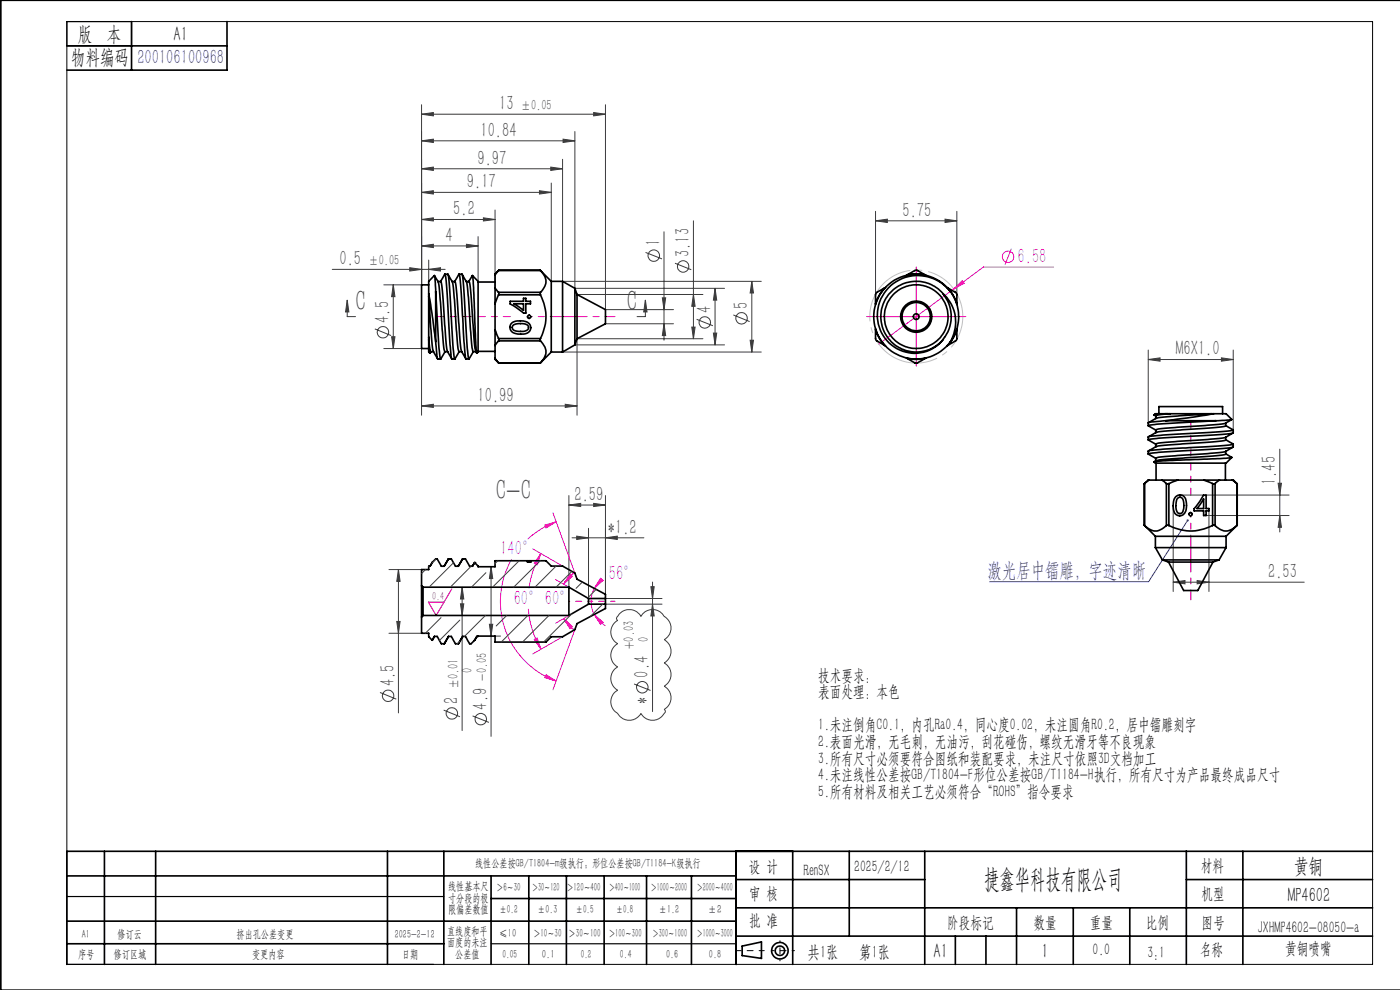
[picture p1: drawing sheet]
<svg xmlns="http://www.w3.org/2000/svg" width="297mm" height="210mm" viewBox="0 0 297 210" stroke-linecap="round" stroke-linejoin="round" font-family="sans-serif">
<g fill="none" stroke="#3c3c3c" stroke-width=".21">
<path d="M89.4 24.2l2.5-.3v.7zM89.4 35.8l2.5-.4v.8zM89.4 29.9l2.5-.4v.7zM89.4 22.2v38.2h-8M89.4 24.2h39M89.4 35.8h29.9M89.4 29.9h32.6M116.8 35.4l2.5 .4-2.5 .4zM116.9 38.8v20.9M119.3 33.8v25.9h42.2M119.5 29.5l2.5 .4-2.5 .3zM122 27.9v33.3h31.7"/>
<path d="M125.9 23.9l2.5 .3-2.5 .4zM128.4 22.2v43.5h14.5M70.5 57.1h23.9M86.9 56.8l2.5 .3-2.5 .4zM89.4 52.2l2.5-.4v.7zM89.4 52.2h12M89.4 46.6l2.5-.4v.7zM89.4 40.8l2.5-.3v.7zM89.4 46.6h15.6M89.4 40.8h27.5M90.9 57.1l2.6-.3v.7zM90.9 55.2v4.5"/>
<path d="M99 51.8l2.4 .4-2.4 .3zM101.4 50.2v9.5M102.6 46.2l2.4 .4-2.4 .3zM105 44.5v16.6M114.4 40.5l2.5 .3-2.5 .4zM136.9 53.5l3.5 1.4M140.9 49.2v23M143.2 55.8l3.4 1.4M147.1 46.8v25.1M159.5 59.7l.3 2.5h-.7zM159.5 59.7v15M185.7 46.8l2.5-.3v.7z"/>
<path d="M185.7 44.8v17.7M185.7 46.8h17.3M200.5 46.5l2.5 .3-2.5 .4zM203 44.8v17.7M73.7 63.7l.3 2.5h-.7zM73.7 63.7v3.5h1.7M79.5 69.8l3.5 1.4M81.4 73.9h8v14.2M83.1 71.4h.7l-.4 2.5zM83.4 60.4l.4 2.5h-.7zM83.4 60.4v13.5M119.3 74.7h42.2"/>
<path d="M122 73.2h31.7M122.4 62.5h26.7M128.4 68.7h14.5M136.9 63.7l.4 2.5h-.7zM136.9 63.7v3.5h-1.8M140.5 63.2h.7l-.3 2.5zM140.9 68.7l.3 2.5h-.7zM146.8 69.4h.7l-.4 2.5zM147.1 62.5l.4 2.5h-.7zM147.8 67.7l3.4 1.4M149.1 71.9h-26.7v16.2M151.3 70.7h.7l-.3 2.5z"/>
<path d="M151.7 61.2l.3 2.5h-.7zM151.7 61.2v12M155.6 66.8l3.4 1.4M159.1 72.2h.7l-.3 2.5zM243.6 76.3l2.5-.4v.7zM243.6 74.3v15.4M243.6 76.3h18M259.1 75.9l2.5 .4-2.5 .3zM261.6 74.3v16.9M89.4 86.1l2.5-.3v.6zM89.4 86.1h33M119.9 85.8l2.5 .3-2.5 .3z"/>
<path d="M271.5 95.3v17.5M120.7 107.1l2.5-.3v.6zM120.7 105.1v19.5M120.7 107.1h7.7M121.4 114.1h15.2M122.3 113.7l2.5 .4-2.5 .3zM124.8 112.1v14.9M125.9 106.8l2.5 .3-2.5 .3zM128.4 114.1l2.6-.4v.7zM128.4 105.1v23.1h12M248.9 107.3v18.2M250.4 105h23.1"/>
<path d="M255.9 109.4h17.6M256.5 108.4v17.1M271.1 102.5h.8l-.4 2.5zM271.5 109.4l.4 2.5h-.8zM82.5 134.3h6.9M82.5 120.8h6.9M84.2 131.8h.7l-.4 2.5zM84.5 120.8l.4 2.5h-.7zM84.5 120.8v30.4M97.7 128.1h.7l-.4 2.5zM98 124.6l.4 2.5h-.7zM98 124.6v30.4"/>
<path d="M103.8 132.4h.7l-.3 2.5zM104.2 120.2l.3 2.5h-.7zM104.2 120.2v36M105 134.9h1.2M128.4 127h12M131.4 130.2a2.82 2.82 0 0 1 4.6 .6 2.83 2.83 0 0 1 4.9 0 2.8 2.8 0 0 1 0 4.9 2.83 2.83 0 0 1 0 4.9 2.83 2.83 0 0 1 0 4.9 2.83 2.83 0 0 1 0 5 .61 .61 0 0 1-.1 1 2.82 2.82 0 0 1-4.8-.2 2.92 2.92 0 0 1-5.2-.1 2.8 2.8 0 0 1 .2-4.8 2.83 2.83 0 0 1 0-4.9 2.8 2.8 0 0 1 0-4.9 2.83 2.83 0 0 1 0-5v-.1a.65 .65 0 0 1 .2-.9zM138.1 124.5h.7l-.4 2.5zM138.4 128.2l.4 2.5h-.7zM138.4 123.5v27.4M248.9 123.5l2.5-.4v.8zM248.9 123.5h27.8M254 123.1l2.5 .4-2.5 .4z"/>
<path d="M80.6 146.9l3.5 1.4M94.1 150.6l3.5 1.4M100.3 151.9l3.4 1.3M134.5 145.1l3.5 1.4"/>
<circle cx="138.7" cy="54.2" r="1.2"/>
<circle cx="144.9" cy="56.5" r="1.22"/>
<circle cx="81.2" cy="70.5" r="1.21"/>
<circle cx="149.5" cy="68.4" r="1.2"/>
<circle cx="157.3" cy="67.5" r="1.2"/>
<circle cx="82.3" cy="147.6" r="1.21"/>
<circle cx="95.9" cy="151.3" r="1.2"/>
<circle cx="102" cy="152.6" r="1.22"/>
<circle cx="136.3" cy="145.8" r="1.21"/>
</g>
<g fill="none" stroke="#f0f" stroke-width=".21">
<path d="M214.6 52.7l-1.4 3.5M223.5 56.6h-14.9l-22.2 16.4M202.3 61.3l1.8-1.8 .4 .6zM108.5 118.7a18 18 0 0 0 9.5 25.8M113 116.4l6.3 3.7M114.8 117.4l-.9 2.4-.6-.3zM114.8 117.4a19.3 19.3 0 0 0-2.6 7.4M115.6 111.4l2.4-.7-2.1 1.3zM117.3 108.8l4.7 12.8M118 110.7a17.4 17.4 0 0 0-6.1 3.7M112.1 129.1a19.7 19.7 0 0 0 2.7 8.6M113.3 135.6l.6-.3 .9 2.4z"/>
<path d="M117.9 122.9l2.8 1.7M119.3 135.1l-6.3 3.6M119.6 131.2l1.8 1.7-.5 .4zM119.6 131.2a6.5 6.5 0 0 0 2.4 2.5M120.7 130.6l-2.8 1.6M120.9 121.8l.5 .4-1.8 1.7zM122 121.5a7 7 0 0 0-2.4 2.4M122 133.6l-4.7 12.7M126.1 130.3l1.9 1.7-.6 .5zM126.1 124.8a5.8 5.8 0 0 0 0 5.5M126.1 130.3l.2 .3a5.9 5.9 0 0 0 2.1 2.1M127.4 122.7l.6 .4-1.9 1.7z"/>
<path d="M127.6 123l-1.1 1.1-.4 .7M115.9 143.1l2.1 1.4-2.4-.8z"/>
<circle cx="213.9" cy="54.5" r="1.21"/>
</g>
<g fill="none" stroke="#000" stroke-width=".35">
<path d="M14.2 9.7h34M27.9 4.6v10.3M48.2 4.6v10.3h-34M297.1 .1h-296.9v209.9h296.9M14.2 195.4h142M14.2 185.8h142M22.2 180.6v24M33 180.6v24M82.2 180.6v24M94.2 180.6v24M104.2 185.8v18.8M104.2 190.6h52"/>
<path d="M112.2 185.8v18.8M120.2 185.8v18.8M128.2 185.8v18.8M137.2 185.8v18.8M146.7 185.8v18.8M156.2 180.6v24M156.2 186.6h40M156.2 198.6h135M156.2 192.6h135M168.2 180.6v24M180.2 180.6v18M196.2 180.6v24"/>
<path d="M202.7 198.6v6M209.2 198.6v6M215.7 192.6v12M227.7 192.6v12M239.7 192.6v12M251.7 186.6h39.5M251.7 180.6v24M263.7 180.6v24M291.2 180.6h-277v24M14.2 200.2h80M157.4 200.7l4.1-.9v3.5l-4.1-.6z"/>
<circle cx="165.5" cy="201.7" r="1.74"/>
<circle cx="165.5" cy="201.7" r="1"/>
</g>
<path d="M203.8 64.3a9.9 9.9 0 0 0-16.4-4.1 9.9 9.9 0 0 0 4.2 16.4 9.9 9.9 0 0 0 12.4-11.5l-.2-.8" fill="none" stroke="#c0c0c0" stroke-width=".21" stroke-dasharray="15.2 1.3 1.3 1.3" stroke-dashoffset="5.2" stroke-linecap="butt"/>
<path d="M194.4 59.7v-3M119.4 67.2h-2.4M119.4 67.2h2.6M122 67.2h.4M186.9 67.2h-3M194.4 74.7v3M201.9 67.2h3M252.6 116.1v-2.4M252.6 116.1v2.6M252.6 118.7v.5" fill="none" stroke="#f00" stroke-width=".21" stroke-dasharray="15.2 1.3 1.3 1.3"/>
<path d="M100 67.2h-7.5M252.6 96.7v-7.5" fill="none" stroke="#f00" stroke-width=".21" stroke-dasharray="15.2 1.3 1.3 1.3" stroke-dashoffset="13.4"/>
<path d="M122.4 67.2h8.1M252.6 119.2v8" fill="none" stroke="#f00" stroke-width=".21" stroke-dasharray="15.2 1.3 1.3 1.3" stroke-dashoffset="13.1"/>
<path d="M108.3 67.2h-6.8M252.6 105v-6.8" fill="none" stroke="#f00" stroke-width=".21" stroke-dasharray="15.2 1.3 1.3 1.3" stroke-dashoffset="13.7"/>
<path d="M112.7 67.2h4.3M252.6 109.5v4.2" fill="none" stroke="#f00" stroke-width=".21" stroke-dasharray="15.2 1.3 1.3 1.3" stroke-dashoffset="15"/>
<path d="M120.7 127.6h4.2" fill="none" stroke="#f00" stroke-width=".21" stroke-dasharray="15.2 1.3 1.3 1.3" stroke-dashoffset="15.1"/>
<path d="M130.5 127.6h-5.6" fill="none" stroke="#f00" stroke-width=".21" stroke-dasharray="15.2 1.3 1.3 1.3" stroke-dashoffset="14.3"/>
<path d="M194.4 59.7v15M186.9 67.2h15M95.8 124.9l-3.3 5.7-1.6-2.9h3.3" fill="none" stroke="#f00" stroke-width=".21"/>
<path d="M252 110.4l-8.3 13h-33.7" fill="none" stroke="#00f" stroke-width=".21"/>
<path d="M162.1 201.7h-6" fill="none" stroke="#000" stroke-width=".21" stroke-dasharray="15.2 1.3 1.3 1.3" stroke-dashoffset="14.1"/>
<path d="M168.5 201.7h-4.8" fill="none" stroke="#000" stroke-width=".21" stroke-dasharray="15.2 1.3 1.3 1.3" stroke-dashoffset="14.7"/>
<path d="M165.5 199.6v4.2" fill="none" stroke="#000" stroke-width=".21" stroke-dasharray="15.2 1.3 1.3 1.3" stroke-dashoffset="15"/>
<path d="M14.2 4.6h13.7v5.1h-13.7zM14.2 190.2h80M14.2 204.6h77.8M104.2 200.2h52" fill="none" stroke="#000" stroke-width=".25"/>
<path d="M14.2 4.6h277v200h-277z" fill="none" stroke="#000" stroke-width=".21"/>
<path d="M136.9 63.7l.4 2.5h-.7zM73.7 63.7l.3 2.5h-.7z" fill="#3c3c3c"/>
<path d="M251.8 110.2h.3l-.1 .2 .1-.2a.24 .24 0 0 1 0 .3 .24 .24 0 0 1-.3 0 .24 .24 0 0 1 0-.3z" fill="#00f"/>
<path d="M202.3 61.3l1.8-1.8 .4 .6z" fill="#f0f"/>
<g fill="#3c3c3c">
<path d="M248.9 123.5l2.5-.4v.8zM254 123.1l2.5 .4-2.5 .4zM243.6 76.3l2.5-.4v.7zM259.1 75.9l2.5 .4-2.5 .3z"/>
<path d="M120.7 107.1l2.5-.3v.6zM125.9 106.8l2.5 .3-2.5 .3z"/>
<path d="M185.7 46.8l2.5-.3v.7zM200.5 46.5l2.5 .3-2.5 .4z"/>
<path d="M89.4 46.6l2.5-.4v.7zM102.6 46.2l2.4 .4-2.4 .3z"/>
<path d="M89.4 24.2l2.5-.3v.7zM125.9 23.9l2.5 .3-2.5 .4zM89.4 40.8l2.5-.3v.7zM114.4 40.5l2.5 .3-2.5 .4zM89.4 35.8l2.5-.4v.8zM116.8 35.4l2.5 .4-2.5 .4zM89.4 29.9l2.5-.4v.7zM119.5 29.5l2.5 .4-2.5 .3z"/>
<path d="M89.4 86.1l2.5-.3v.6zM119.9 85.8l2.5 .3-2.5 .3z"/>
<path d="M90.9 57.1l2.6-.3v.7zM86.9 56.8l2.5 .3-2.5 .4zM99 51.8l2.4 .4-2.4 .3zM89.4 52.2l2.5-.4v.7z"/>
<path d="M138.4 128.2l.4 2.5h-.7zM138.1 124.5h.7l-.4 2.5zM97.7 128.1h.7l-.4 2.5zM98 124.6l.4 2.5h-.7zM84.2 131.8h.7l-.4 2.5zM84.5 120.8l.4 2.5h-.7z"/>
<path d="M151.3 70.7h.7l-.3 2.5zM151.7 61.2l.3 2.5h-.7zM159.1 72.2h.7l-.3 2.5zM159.5 59.7l.3 2.5h-.7zM146.8 69.4h.7l-.4 2.5zM147.1 62.5l.4 2.5h-.7zM140.9 68.7l.3 2.5h-.7zM140.5 63.2h.7l-.3 2.5zM83.1 71.4h.7l-.4 2.5zM83.4 60.4l.4 2.5h-.7z"/>
<path d="M104.2 120.2l.3 2.5h-.7zM103.8 132.4h.7l-.3 2.5zM271.1 102.5h.8l-.4 2.5zM271.5 109.4l.4 2.5h-.8z"/>
<path d="M122.3 113.7l2.5 .4-2.5 .3zM128.4 114.1l2.6-.4v.7z"/>
</g>
<path d="M120.9 121.8l.5 .4-1.8 1.7zM119.6 131.2l1.8 1.7-.5 .4zM127.4 122.7l.6 .4-1.9 1.7zM126.1 130.3l1.9 1.7-.6 .5zM115.6 111.4l2.4-.7-2.1 1.3zM115.9 143.1l2.1 1.4-2.4-.8zM114.8 117.4l-.9 2.4-.6-.3zM113.3 135.6l.6-.3 .9 2.4z" fill="#f0f"/>
<g fill="none" stroke="#000" stroke-width=".35">
<path d="M92.2 58.5l.7 1.1a58.4 58.4 0 0 1 .9 9.7 18.3 18.3 0 0 0 .6 5.3M92.9 59.7l.7 .1 .1 .8 1.1 13.5 1 2M93.5 59.7l.8-1.5a.93 .93 0 0 1 .3 1.1l1.1 16.1 .1 .8h.7M94.4 58.2h.6l.2 .7 .9 14.6 .3 2.7 1-1.6M95 58.2l.8 1.4a58.4 58.4 0 0 1 1 9.7 18.3 18.3 0 0 0 .6 5.3M95.9 59.7h.6M96.4 59.7l.9-1.5a.93 .93 0 0 1 .3 1.1l1.1 16.4 .2 .5h.6M96.5 59.7l.4 2.3 .9 12.1 1 2M97.4 58.2h.6l.2 .7 .9 14.6 .3 2.7 1-1.6M98 58.2l.8 1.4a58.7 58.7 0 0 1 1 10.3l.4 3.9 .2 .8M98.9 59.7l.7 .1 .1 .6 .7 9.1a14.6 14.6 0 0 0 .7 5.4M100.2 58.4l1.2 1.3v15l-.2 .2-.3-1.9-.4-12-.3-2.6-.8 1.3"/>
<path d="M101.4 59.8h3.6M105 58.3v2.8M105.8 57.4l-.8 .9M105.8 57.4h8.9M105.8 57.3l-.8 .8v.2M105.8 57.3h8.8M105.8 57.3v.1M114.6 57.3l.1 .1M114.6 57.3l2.3 2.4M114.7 57.4a2.87 2.87 0 0 1 0 4.6M116.9 59.7v15M116.9 59.7h2.4"/>
<path d="M119.3 59.7v15M119.3 59.7l2.7 1.5M192.4 58.3l2-.2 1.9 .2M192.4 58.3l.9-.5a1.19 1.19 0 0 1 1.8-.2l1.2 .7M192.4 58.3l-.1 .1M196.3 58.3l.2 .1M90.9 62.8l.9 11 .1 .8 1 1.5M90.9 62.3l1.5 10.2M90.9 72l.3 3 .2-.4M90.9 71.5l.3 2.6 .2 .5M90.9 72v2.7l.3 .2M90.9 62.8v8.7"/>
<path d="M90.9 60.4h-1.5v13.5h1.5M90.9 62.3v.5M90.9 71.5v.5M91.4 74.6h.6M92.4 61.9l.7 11.6 .4 2.7 .9-1.6M92.4 72.5l.4 3.5 .1 .2h.6M92.4 61.9v10.6M92.4 61.9l-.3-3.5-1.2 1.3v2.6M94.4 74.6h.6M97.4 74.6h.6M100.4 74.6h.6M101.4 74.5h3.6"/>
<path d="M105 69.9l.8 1.9M105 61.1v3.3M105 61.1l.8 .9M105 69.9v3.4M105 76l.8 1M105 76v.2l.8 .8M105 64.4v5.5M105 73.3v2.7M105.8 62.5l-.8 1.9M105.8 71.8v.5M105.8 62v.5M105.8 72.3l-.8 1"/>
<path d="M105.8 77h.1M105.8 62.5h8.9M105.8 71.8h8.9M105.8 72.3h8.9M105.8 62h8.9M105.8 77h8.9M105.8 77h8.8M108.2 63.9h2.9v-.6h.4v.6h1v.5h-1v2h-.4l-2.9-1.9zM108.5 68.5a3.3 3.3 0 0 1 3.9 .3 1.41 1.41 0 0 1-.1 1.6 1.41 1.41 0 0 1-1.5 .5 2.22 2.22 0 0 1-2.6-1.2v-.5zM108.8 69.1a3.1 3.1 0 0 1 3.2 0 .89 .89 0 0 1-1 1.2 2.19 2.19 0 0 1-2.3-.6zM109 64.4h2.1v1.4zM114.7 62.5a9.8 9.8 0 0 1 0 9.3"/>
<path d="M114.7 71.8v.5M114.7 77h-.1M114.7 72.3a2.87 2.87 0 0 1 .9 3.4l-.9 1.3M114.7 62v.5M116.9 74.7l-2.3 2.3M116.9 74.7h2.4M122 61.2v12M122 73.2l-2.7 1.5M122 61.2l.4 1.3M122.4 62.5v9.4M122.4 62.5l6 3.2v3l-6 3.2M122.4 71.9l-.4 1.3"/>
<path d="M185.7 69.9l.8 1.8 1.1 1.6M185.7 69.9v1.5a.93 .93 0 0 0 .7 1.2l1.2 .7M185.7 64.4v.2M185.7 69.7v.2M187.1 61.8v.1M187.6 61.1l-1.1 1.5-.8 1.8M187.6 61.1l-1.7 1.1a2.38 2.38 0 0 0-.2 1.8v.4M187.6 73.3l.3 .1M187.9 61l-.3 .1M192.3 75.9l.1 .1M192.4 76l1.6 .2 2.3-.2M192.4 76l1.9 1h.4l1.6-1"/>
<path d="M196.5 75.9l-.2 .1M200.1 62.3a7.5 7.5 0 0 0-10.9-.6 7.5 7.5 0 0 0 0 10.9 7.5 7.5 0 0 0 10.9-.6M200.1 62.3a8.1 8.1 0 0 1 1.5 10.2M200.1 62.3a7.7 7.7 0 0 1 0 9.7M200.9 61l.2 .1M201.1 61.1l1.1 1.5 .8 1.8M201.1 61.1l1.8 1.1 .1 2.2M201.1 73.3l-.2 .1M201.6 61.9a8.9 8.9 0 0 1 0 10.6M201.6 61.9a8.5 8.5 0 0 0-11.6-2.1 8.5 8.5 0 0 0-2.6 11.5 7.8 7.8 0 0 0 12.7 .7M201.6 61.9a9 9 0 0 0-13.3-1.4 9 9 0 0 0 0 13.4 9 9 0 0 0 13.3-1.4M203 69.9l-.8 1.8-1.1 1.6"/>
<path d="M203 69.9v.5a2.44 2.44 0 0 1-.2 1.8l-1.7 1.1M203 64.4v.2M203 69.7v.2M243.6 96.3l2.2-.4 13.2-.7 2.6-.4-1.4 .9a44.1 44.1 0 0 1-8.6 .8l-1.2 .1a18.3 18.3 0 0 0-5.2 .6zM245.2 91.2v.6M245.2 94.2v.6M245.2 97.2v.6M245.2 88.2v.6M245.3 98.2v3.6M245.9 87.8v-1.6h13.5v1.6M247.3 89.2l-3.5 .4-.2 .1v.6M247.3 89.2h10.6"/>
<path d="M247.8 87.8l-3 .2 .4 .2M247.8 87.8h-2.7l-.3 .2M247.8 87.8h.4M248.2 87.8l-2.5 .2-.5 .2M248.2 87.8h8.8M257 87.8l-10.4 .7a5 5 0 0 0-3 1.2M257 87.8h.5M257.5 87.8l-10.2 1.4M257.5 87.8h2.6l1.2 1.2-3.4 .2M257.9 89.2l-8.1 .5a27.2 27.2 0 0 0-6.2 .6l1.6 .9M260 98.2v3.6M260 93.3l1.6 .8a.93 .93 0 0 1-1.1 .3l-16.4 1.1-.5 .2v.6"/>
<path d="M260 96.3l1.3 .7-2.5 .3-12 .4-2 .3 .3 .2h15l1.2-1.2M260 89.7v.6a60 60 0 0 1-9.7 .9l-3.7 .3a5 5 0 0 0-3 1.2M260 93.3a60 60 0 0 1-9.7 .9l-3.7 .3a5 5 0 0 0-3 1.2M260 90.3l1.6 .8a.93 .93 0 0 1-1.1 .3l-16.1 1.1-.8 .2v.6M260 92.7v.6M260 95.7v.6a60 60 0 0 1-9.7 .9l-4.4 .4-1 .4M261.3 89l-1.4 .8-.5 .1-9 .7a18.3 18.3 0 0 0-5.2 .6M261.5 91.9l-1.3 .8a44.1 44.1 0 0 1-8.6 .8l-1.2 .1a18.3 18.3 0 0 0-5.2 .6M261.6 91.8l-2.6 .4-13.2 .7-2.2 .4 1.6 .9M261.6 91.2v.6M261.6 94.2v.6M91.7 119.3l-.5 .8"/>
<path d="M91.7 119.3l.7-.7h.3l.9 1.5h.6M95.1 118.6l-.9 1.5M95.1 118.6h.6l.7 1.1a.7 .7 0 0 0 .8 .4M95.1 118.6h.1M98.1 118.6l-.9 1.5M98.1 118.6h.6l.9 1.5h.6M98.1 118.6h.1M100.7 119.3l-.5 .8M100.7 119.3h.1M111.9 118.9h.4M111.9 118.9h-6.9v1.3h-3.6l-.7-.9M111.9 118.9v.3h.7v-.3"/>
<path d="M112.3 118.9h.3M112.3 118.9v.3M112.6 118.9h3.2l1.1 1.2h2.4l2.7 1.5 .4 1.3 6 3.2v.9M242.7 111.4l.1 .1M242.7 111.4l2.4 2.4M242.7 102.6v8.8M242.8 111.5a2.86 2.86 0 0 0 4.6 0M242.8 102.6h-.1M242.8 102.6v8.9M243.7 101.8l-.9 .8M243.7 101.8h-.1l-.9 .8M243.7 101.8h2.8"/>
<path d="M245.1 113.8h15M245.1 116.2h15M245.1 116.2l1.5 2.6M245.1 113.8v2.4M246.5 101.8h3.3M246.5 101.8l.9 .8M246.6 118.8h12M246.6 118.8l1.3 .4M247.4 102.6h.6M247.4 111.5h.6M247.4 102.6v8.9M247.9 119.2h9.4"/>
<path d="M247.9 119.2l3.2 6.1h3l3.2-6.1M248 111.5a9.8 9.8 0 0 0 9.2 0M248 102.6v8.9M249.4 105.4a1.35 1.35 0 0 1 1.6-.2 1.35 1.35 0 0 1 .7 1.4 2.23 2.23 0 0 1-1.2 2.8 1.49 1.49 0 0 1-1.6-1.8 3.2 3.2 0 0 1 .5-2.2zM249.8 101.8l-1.8 .8M249.8 105.7a.8 .8 0 0 1 1-.1 .8 .8 0 0 1 .3 .9 2.17 2.17 0 0 1-.6 2.4 1.1 1.1 0 0 1-1.1-1.4l.2-1.5zM249.8 101.8h5.6M255.3 105h.6v2.9h.6v.5h-.6v1h-.6v-1h-2v-.5zM255.3 105.9v2h-1.4zM255.4 101.8l1.8 .8M255.4 101.8h3.3M257.2 102.6h.6"/>
<path d="M257.2 111.5h.6M257.2 102.6v8.9M257.8 111.5a2.86 2.86 0 0 0 4.6 0M257.8 102.6v8.9M258.6 118.8l-1.3 .4M258.7 101.8l-.9 .8M258.7 101.8h2.7M260.1 116.2l-1.5 2.6M260.1 113.8v2.4M261.4 101.8l1 .8v8.9M261.4 101.8h.3l.8 .8v8.8M262.5 111.4l-.1 .1"/>
<path d="M262.5 111.4l-2.4 2.4M89.4 124.3v6.6M89.4 130.9v3.4h1.5v.8l.8 .7M89.4 124.3l.3 .3M89.7 124.6v6M89.7 124.6h31M89.7 130.6l-.3 .3M89.7 130.6h31M91.2 120.1h-.3v.7h-1.5v3.5M91.7 135.8h.1M91.7 135.8l.4-.8h.6l.9 1.6h.6M92.2 135l-.5 .8"/>
<path d="M94.2 136.6l.9-1.6h.6l.9 1.6h.6M95.2 135l-1 1.6M98.1 135h.6l.9 1.6h.3l.7-.8M98.1 135l-.9 1.6M98.2 135l-1 1.6M101.2 135l-.6 .8M120.7 124.6v6M120.7 124.6l4.1 2.4M124.8 127v1.2M124.8 127h3.6M124.8 128.2l-4.1 2.4M124.8 128.2h3.6"/>
<path d="M128.4 128.2v.9l-6 3.2-.4 1.3-2.7 1.5h-2.4l-1.1 1.1h-10.8v-1.3h-3.6l-.3 .1-.5 .8M128.4 127v1.2"/>
<circle cx="112.2" cy="67.2" r=".34"/>
<circle cx="194.4" cy="67.2" r=".6"/>
<circle cx="194.4" cy="67.2" r="6.7"/>
<circle cx="194.4" cy="67.2" r="3"/>
<circle cx="194.4" cy="67.2" r="3.3"/>
<circle cx="252.6" cy="109.1" r=".35"/>
</g>
<g fill="none" stroke="#3c3c3c" stroke-width=".21">
<path d="M92.5 118.6l-.9 .9M96.2 119.4l-5 5M100.7 119.4h-.1M105.6 118.9l-.6 .6M110.1 118.9l-5.4 5.5M114.6 118.9l-5.6 5.7M90.3 120.8l-.9 .9M91 120.1l-.1 .1M93.6 131l-3.4 3.3M97.5 136l-.5 .6M97.5 131.5l-4.3 4.3M99.9 120.1l-4.2 4.3"/>
<path d="M103 130.6l-4.5 4.4M103.1 121.5l-3.1 3.1M107.5 130.6l-2.2 2.2M112 130.6l-5.7 5.6M116.5 130.6l-5.7 5.6M118 120.1l-4.5 4.5M121.3 121.2l-3.3 3.4M121.3 130.2l-6 6M123.5 123.5l-1.3 1.3M126.5 125l-1.8 1.9M127.8 128.2l-2.6 2.6"/>
</g>
<g font-size="6.3" fill="#3c3c3c">
<text x="75.4" y="66">C</text>
<text x="133" y="66">C</text>
<text x="105.2" y="106">C-C</text>
</g>
<text font-size="5.6" x="208.8" y="188.3">捷鑫华科技有限公司</text>
<g font-size="4.4">
<text x="16.5" y="8.6">版 本</text>
<text x="36.8" y="8.6">A1</text>
<text x="15.1" y="13.7">物料编码</text>
<text x="274.5" y="185.2">黄铜</text>
<text x="273.2" y="191.3">MP4602</text>
<text x="198" y="203.2">A1</text>
<text x="221" y="203.2">1</text>
</g>
<g font-size="4.4" fill="#00f">
<text x="29.1" y="13.7">200106100968</text>
<text x="209.5" y="122.5">激光居中镭雕，字迹清晰</text>
</g>
<g font-size="4.4" fill="#3c3c3c">
<text x="105.9" y="23.3">13</text>
<text x="101.9" y="29">10.84</text>
<text x="101.3" y="34.9">9.97</text>
<text x="99.1" y="39.9">9.17</text>
<text x="96.2" y="45.7">5.2</text>
<text x="191.5" y="46">5.75</text>
<text x="94.5" y="51.3">4</text>
<text x="140" y="52.2" transform="rotate(-90 140 52.2)">1</text>
<text x="72" y="56.3">0.5</text>
<text x="146.2" y="54.5" transform="rotate(-90 146.2 54.5)">3.13</text>
<text x="158.6" y="65.5" transform="rotate(-90 158.6 65.5)">5</text>
<text x="82.6" y="68.5" transform="rotate(-90 82.6 68.5)">4.5</text>
<text x="150.8" y="66.4" transform="rotate(-90 150.8 66.4)">4</text>
<text x="249.5" y="75.4">M6X1.0</text>
<text x="101.3" y="85.2">10.99</text>
<text x="121.9" y="106.2">2.59</text>
<text x="270.6" y="102.9" transform="rotate(-90 270.6 102.9)">1.45</text>
<text x="129" y="113.2">*1.2</text>
<text x="269" y="122.6">2.53</text>
<text x="137.6" y="143.8" transform="rotate(-90 137.6 143.8)">0.4</text>
<text x="83.7" y="145.6" transform="rotate(-90 83.7 145.6)">4.5</text>
<text x="97.2" y="149.3" transform="rotate(-90 97.2 149.3)">2</text>
<text x="137.6" y="149.4" transform="rotate(-90 137.6 149.4)">*</text>
<text x="103.3" y="150.5" transform="rotate(-90 103.3 150.5)">4.9</text>
</g>
<g font-size="4.4" fill="#f0f">
<text x="215.9" y="55.8">6.58</text>
<text x="106.1" y="117.8">140°</text>
<text x="129.2" y="123">56°</text>
<text x="109" y="128.3">60°60°</text>
</g>
<g font-size="3.8">
<text x="171.3" y="203.2">共1张</text>
<text x="182.3" y="203.2">第1张</text>
</g>
<g font-size="3.5">
<text x="173.6" y="144.4">技术要求:</text>
<text x="173.6" y="147.9">表面处理：本色</text>
<text x="173.6" y="154.9">1.未注倒角C0.1，内孔Ra0.4，同心度0.02，未注圆角R0.2，居中镭雕刻字</text>
<text x="173.6" y="158.5">2.表面光滑，无毛刺，无油污，刮花碰伤，螺纹无滑牙等不良现象</text>
<text x="173.6" y="162">3.所有尺寸必须要符合图纸和装配要求，未注尺寸依照3D文档加工</text>
<text x="173.6" y="165.5">4.未注线性公差按GB/T1804-F形位公差按GB/T1184-H执行，所有尺寸为产品最终成品尺寸</text>
<text x="173.6" y="169.1">5.所有材料及相关工艺必须符合“ROHS”指令要求</text>
<text x="158.9" y="184.9">设 计</text>
<text x="170.5" y="185.9">RenSX</text>
<text x="181.2" y="184.9">2025/2/12</text>
<text x="254.7" y="184.7">材料</text>
<text x="158.9" y="190.8">审 核</text>
<text x="254.9" y="190.7">机型</text>
<text x="158.9" y="196.5">批 准</text>
<text x="200.9" y="196.9">阶段标记</text>
<text x="219.3" y="196.9">数量</text>
<text x="231.2" y="196.9">重量</text>
<text x="243.1" y="196.9">比例</text>
<text x="254.9" y="196.9">图号</text>
<text x="266.8" y="197.9">JXHMP4602-08050-a</text>
<text x="231.8" y="202.5">0.0</text>
<text x="243.4" y="203.2">3:1</text>
<text x="254.5" y="202.5">名称</text>
<text x="272.7" y="202.4">黄铜喷嘴</text>
</g>
<g font-size="3.1" fill="#3c3c3c">
<text x="110.5" y="23.3">±0.05</text>
<text x="78.2" y="56.3">±0.05</text>
<text x="134.5" y="137.6" transform="rotate(-90 134.5 137.6)">+0.03</text>
<text x="137.6" y="136.1" transform="rotate(-90 137.6 136.1)">0</text>
<text x="100.2" y="142.9" transform="rotate(-90 100.2 142.9)">0</text>
<text x="97.2" y="146.2" transform="rotate(-90 97.2 146.2)">±0.01</text>
<text x="103.3" y="144.4" transform="rotate(-90 103.3 144.4)">-0.05</text>
</g>
<text font-size="2.5" fill="#f00" x="91.7" y="127.2">0.4</text>
<g font-size="2.5">
<text x="100.8" y="184">线性公差按GB/T1804-m级执行；形位公差按GB/T1184-K级执行</text>
<text x="95.1" y="188.8">线性基本尺</text>
<text x="95.1" y="191.3">寸分段的极</text>
<text x="105.3" y="189.1">＞6～30</text>
<text x="112.9" y="189.1">＞30～120</text>
<text x="120.2" y="188.9">＞120～400</text>
<text x="129.2" y="188.9">＞400～1000</text>
<text x="138.1" y="189.1">＞1000～2000</text>
<text x="147.8" y="189.1">＞2000～4000</text>
<text x="95.1" y="193.8">限偏差数值</text>
<text x="105.9" y="193.8">±0.2</text>
<text x="114.1" y="193.8">±0.3</text>
<text x="122.2" y="193.8">±0.5</text>
<text x="130.7" y="193.8">±0.8</text>
<text x="139.8" y="193.8">±1.2</text>
<text x="150.2" y="193.8">±2</text>
<text x="16.6" y="203.2">序号</text>
<text x="17.4" y="198.9">A1</text>
<text x="24.2" y="203.2">修订区域</text>
<text x="24.9" y="198.9">修订云</text>
<text x="50.2" y="198.9">挤出孔公差变更</text>
<text x="53.5" y="203.2">变更内容</text>
<text x="83.8" y="198.9">2025-2-12</text>
<text x="85.3" y="203.2">日期</text>
<text x="94.8" y="198.3">直线度和平</text>
<text x="94.8" y="200.7">面度的未注</text>
<text x="96.6" y="203.2">公差值</text>
<text x="105.9" y="198.7">≤10</text>
<text x="106.6" y="203.2">0.05</text>
<text x="113.2" y="198.7">＞10～30</text>
<text x="115" y="203.2">0.1</text>
<text x="120.6" y="198.7">＞30～100</text>
<text x="123.2" y="203.2">0.2</text>
<text x="129.1" y="198.7">＞100～300</text>
<text x="131.5" y="203.2">0.4</text>
<text x="138.4" y="198.7">＞300～1000</text>
<text x="141.3" y="203.2">0.6</text>
<text x="147.8" y="198.7">＞1000～3000</text>
<text x="150.4" y="203.2">0.8</text>
</g>
</svg>
